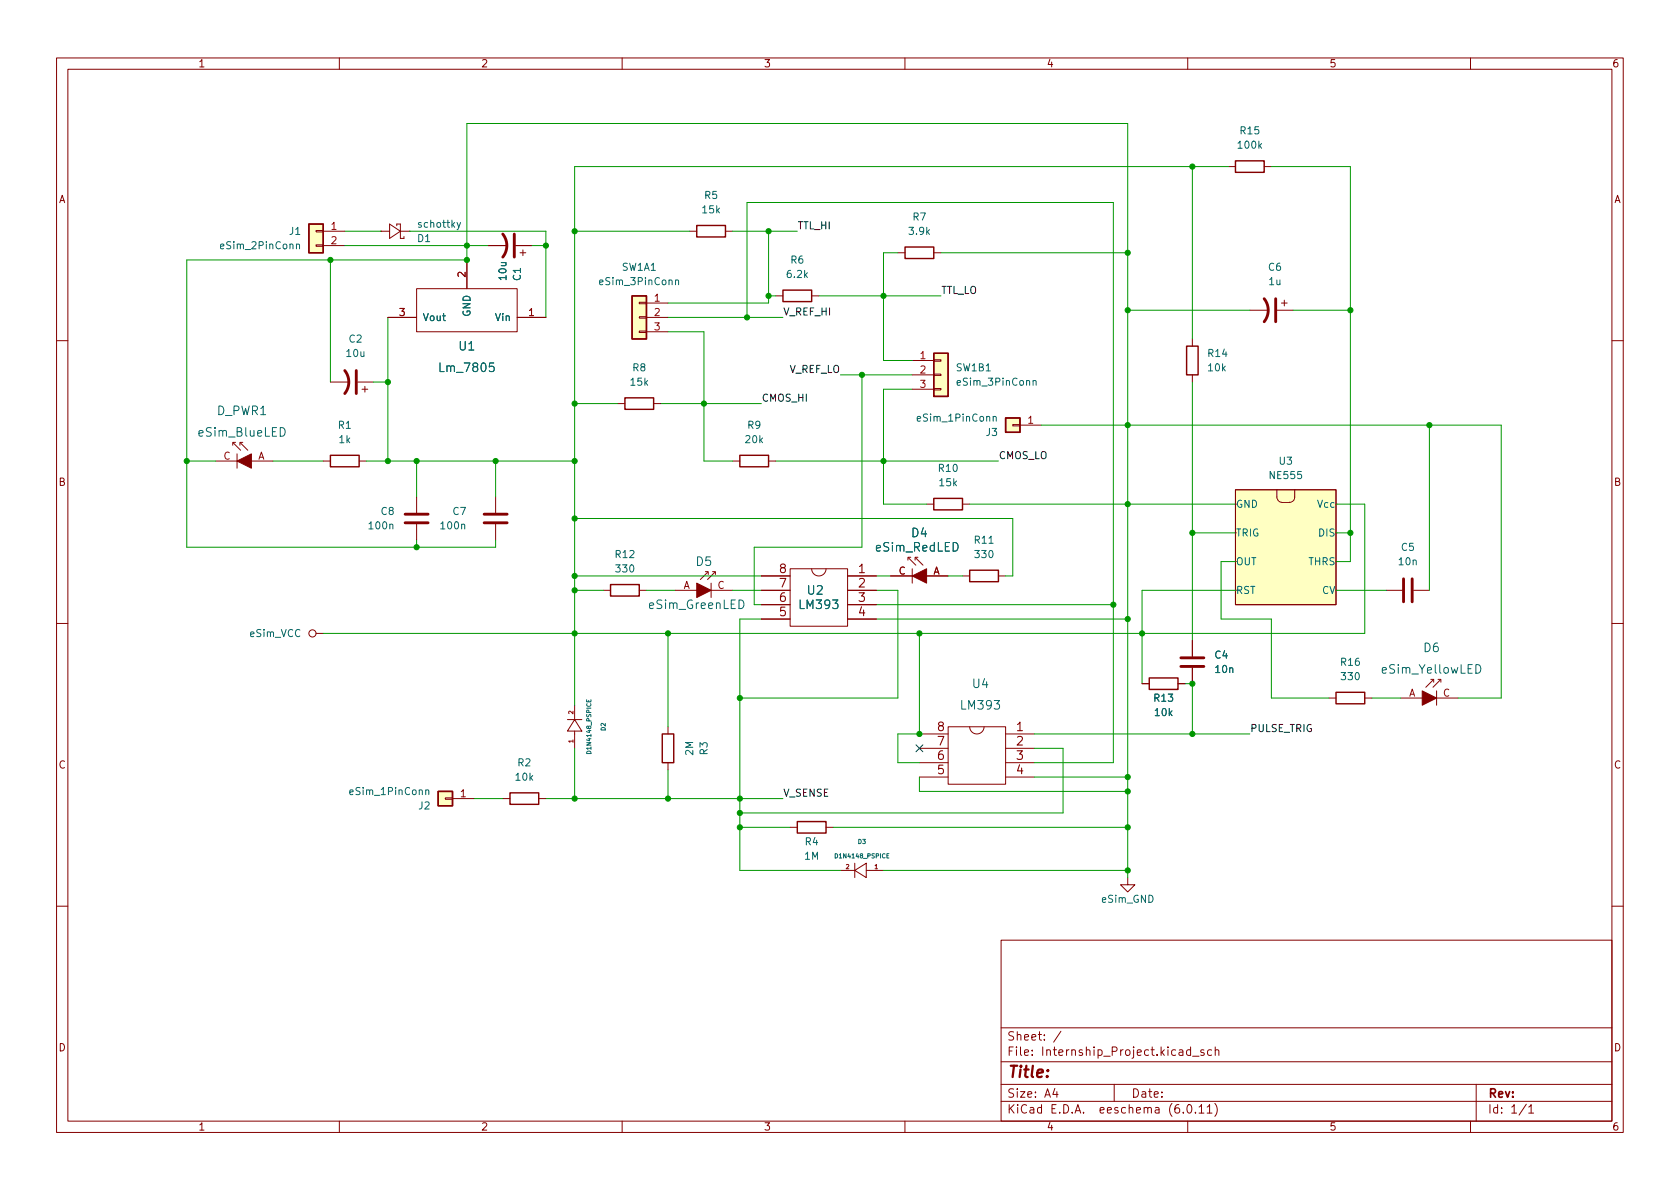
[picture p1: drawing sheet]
<svg xmlns="http://www.w3.org/2000/svg" width="297mm" height="210mm" viewBox="0 0 297 210" stroke-linecap="round" stroke-linejoin="round" font-family="sans-serif">
<g fill="none" stroke="#840000" stroke-width=".18">
<path d="M10 10.2h277v190.1h-277zM12 12.2h273v186.1h-273zM60 10.2v2M110 10.2v2M160 10.2v2M210 10.2v2M260 10.2v2M68.9 39.6l1.9 1.3-1.9 1.3zM70.2 39.9v-.3h.6v2.6h.6v-.4M217.2 29.5h1.2M223.5 29.5h1.3M55.9 43.3h1.2v.3h-1.2z"/>
<path d="M55.9 40.8h1.2v.2h-1.2zM57.1 40.9h3.9M57.1 43.4h3.9M67.3 40.9h.1M67.3 40.9h1.6M68.6 56.1h5.1M70.8 40.9h1.6M72.4 40.9h.1M73.7 51h17.7v7.7h-17.7zM82.5 46v5M86.4 43.4h3.3M91.2 43.4h2.8"/>
<path d="M91.4 56.1h5.1M91.9 44.7h1.1M92.5 44.2v1M113 58.5h1.3v.3h-1.3zM113 56h1.3v.3h-1.3zM113 53.5h1.3v.2h-1.3zM114.3 53.6h3.8M114.3 56.1h3.8M114.3 58.7h3.8M121.9 40.9h1.3M128.3 40.9h1.2M137.2 52.3h1.2"/>
<path d="M143.5 52.3h1.3M158.7 44.7h1.3M165.1 44.7h1.3M210.8 59.9v1.3M221 54.9h3.3M225.8 54.9h2.8M226.6 53.6h1M227.1 53.1v1M10 60.2h2M41.3 78.4l1.2 1.2M41.7 78.2h-.6v.5M42.5 78.4l1.3 1.2"/>
<path d="M42.9 78.2h-.5v.5M58.4 67.6h3.3M63.2 67.6h2.8M64 68.8h1M64.5 68.3v1M109.2 71.4h1.3M115.6 71.4h1.2M161.3 63.7h3.8M161.3 66.3h3.8M161.3 68.8h3.8M165.1 68.7h1.3v.3h-1.3zM165.1 66.2h1.3v.2h-1.3z"/>
<path d="M165.1 63.6h1.3v.3h-1.3zM179.1 75.1h1.2v.2h-1.2zM180.3 75.2h3.8M210.8 66.3v1.3M285 60.2h2M38.1 81.5h4.1M41.9 80.3v2.5M44.2 81.5h4.1M57.1 81.5h1.3M63.5 81.5h1.3M73.7 87.9v2.8M73.7 92.7v2.8"/>
<path d="M87.6 87.9v2.8M87.6 92.7v2.8M129.5 81.5h1.3M135.9 81.5h1.3M160.7 98.7l1.2 1.2M161 98.5h-.5v.6M161.9 98.7l1.3 1.2M162.3 98.5h-.5v.6M163.8 89.1h1.3M170.2 89.1h1.2M218.4 86.6h17.8v20.3h-17.8zM225.8 86.6v1.3a.99 .99 0 0 0 .9 .9h1.3a.92 .92 0 0 0 .9-.9v-1.3"/>
<path d="M10 110.2h2M55.9 112h1.2M106.7 104.4h1.2M113 104.4h1.3M119.4 104.4h4.1M124.7 101.1h.5v.5M125.1 101.2l-1.3 1.3M125.5 104.4h4M125.7 103.1v2.6M126 101.1h.5v.5M126.4 101.2l-1.3 1.3M134.6 104.4h5.1"/>
<path d="M134.6 101.8h5.1M134.6 106.9h5.1M134.6 109.5h5.1M139.7 100.6h10.2v10.1h-10.2zM143.5 100.6a1.27 1.27 0 0 0 1.3 1.2 1.27 1.27 0 0 0 1.2-1.2M149.9 104.4h5M149.9 101.8h5M149.9 106.9h5M149.9 109.5h5M157.5 101.8h4.1M161.3 100.6v2.5M163.6 101.8h4"/>
<path d="M170.2 101.8h1.2M176.5 101.8h1.3M210.8 113.3v2.8M210.8 118.1v2.8M245.1 104.4h2.8M249.9 104.4h2.8M285 110.2h2M100.3 127.2h2.6M101.6 127.2l1.3 2.1h-2.6zM101.6 124.7v2.5M101.6 129.3v3M118.1 128.5v1.3"/>
<path d="M118.1 134.9v1.2M162.6 129.8h5M162.6 134.9h5M162.6 132.3h5M162.6 137.4h5M167.6 128.5h10.2v10.2h-10.2zM171.4 128.5a1.27 1.27 0 0 0 1.3 1.3 1.27 1.27 0 0 0 1.3-1.3M177.8 129.8h5.1M177.8 134.9h5.1M177.8 132.3h5.1M177.8 137.4h5.1M201.9 120.9h1.3"/>
<path d="M208.3 120.9h1.2M234.9 123.4h1.3M241.3 123.4h1.3M247.6 123.4h4.1M253 120.1h.5v.5M253.4 120.3l-1.3 1.2M253.7 123.4h4.1M254 122.2v2.5M254.3 120.1h.5v.5M254.6 120.3l-1.2 1.2M78.7 141.1h1.3v.2h-1.3zM80 141.2h3.8"/>
<path d="M88.9 141.2h1.3M95.2 141.2h1.3M139.7 146.3h1.3M146 146.3h1.3M148.6 153.9h2.5M151.1 153.9l2.1-1.3v2.6zM151.1 152.6v2.6M153.2 153.9h3M199.4 155.2v1.3h1.3l-1.3 1.2-1.3-1.2h1.3M10 160.2h2M177 166.3h108v32h-108zM285 160.2h2"/>
<path d="M60 198.3v2M110 198.3v2M160 198.3v2M177 194.8h108M177 191.8h108M177 187.8h108M177 181.8h108M182.5 186.5v.1M182.5 185.7v.1M184.6 183.8v.1M184.6 183v.1M187.6 182.4l-1.3 1.9"/>
<path d="M197 191.8v3M204.3 195.9h.6v.9M204.9 196.2l-.5 .1a.29 .29 0 0 0-.2 .2 .29 .29 0 0 0 .2 .3h.5M210 198.3v2M210.9 186.8h1.1M212.9 185.7l-.4-.1-.2 .2 .1 .3 .5 .1v.4h-.6M214.2 185.7l-.4-.1-.3 .3v.4l.1 .3h.6M214.8 195.1a1.72 1.72 0 0 1 0 2.3M214.9 185.8l.2-.2 .3 .1 .1 .9M214.9 185.1v1.5M260 198.3v2M261 191.8v6.5"/>
<path d="M270.3 195.8l.4-.5v1.5M270.3 196.8h.9"/>
<circle cx="55.2" cy="112" r=".63"/>
</g>
<g fill="#ffffc2" stroke="#ffffc2" stroke-width=".18">
<path d="M165.1 62.5h2.5v7.6h-2.5z"/>
<path d="M54.6 39.6h2.5v5.1h-2.5z"/>
<path d="M177.8 73.9h2.5v2.5h-2.5z"/>
<path d="M218.4 86.6h17.8v20.3h-17.8z"/>
<path d="M111.8 52.3h2.5v7.6h-2.5z"/>
<path d="M77.5 139.9h2.5v2.6h-2.5z"/>
</g>
<g fill="none" stroke="#840000" stroke-width=".25">
<path d="M54.6 39.6h2.5v5.1h-2.5zM123.2 39.9h5.1v2h-5.1zM218.4 28.4h5.1v2.1h-5.1zM111.8 52.3h2.5v7.6h-2.5zM138.4 51.3h5.1v2h-5.1zM160 43.7h5.1v2h-5.1zM110.5 70.4h5.1v2h-5.1zM165.1 62.5h2.5v7.6h-2.5zM177.8 73.9h2.5v2.5h-2.5zM209.8 61.2h2v5.1h-2zM58.4 80.5h5.1v2h-5.1zM130.8 80.5h5.1v2h-5.1z"/>
<path d="M165.1 88.1h5.1v2.1h-5.1zM107.9 103.4h5.1v2h-5.1zM171.4 100.8h5.1v2.1h-5.1zM203.2 119.9h5.1v2h-5.1zM77.5 139.9h2.5v2.6h-2.5zM117.1 129.8h2v5.1h-2zM236.2 122.4h5.1v2.1h-5.1zM90.2 140.2h5v2h-5zM141 145.3h5v2h-5z"/>
</g>
<g fill="none" stroke="#006464" stroke-width=".18">
<path d="M80.8 39.3l.3 .9M81.4 39.3l-.4 1.2-.2 .1M222.7 25.7l.4 .5M223.1 25.4l-.5 .5M52.4 43.3l.2-.1h.3l.1 .8M52.4 43.2v.8M119.4 49.6l.2-.1 .3 .1 .1 .8M119.4 49.5v.9M49.5 75.6a.77 .77 0 0 1 .9 .8 .77 .77 0 0 1-.9 .7zM87.3 64.2h-.7l-.1 .7 .2-.1h.5l.2 .3-.1 .5-.2 .1-.6-.1M175.6 73.8l.2-.2 .3 .1v.8M175.6 73.6v.9"/>
<path d="M182.7 67.4l.1-.1h.3l.1 .8M182.7 67.3v.8M68.9 92.8l.2-.1h.3l.1 .8M81.6 92.8l.2-.1h.3l.1 .8M168.5 95.9a.77 .77 0 0 1 .9 .8 .77 .77 0 0 1-.9 .8zM174.9 96.1h.7M130.7 106.1a.77 .77 0 0 1 .8 .8 .77 .77 0 0 1-.8 .7zM260.9 117.5a.77 .77 0 0 1 .9 .8 .77 .77 0 0 1-.9 .7zM75.3 139.8l.2-.1h.3v.8M75.3 139.7v.8M103.7 123.7v.4h.8v-.4M104.1 123.9v.2"/>
<path d="M156.8 151.3h.3M157.2 151h-.4v.7h.4"/>
</g>
<g fill="none" stroke="#840000" stroke-width=".51">
<path d="M88.9 41.4a3.3 3.3 0 0 1 0 4.1M90.9 41.4v4.1M223.5 52.8a3.3 3.3 0 0 1 0 4.1M225.6 52.8v4.1M61 65.5a3.3 3.3 0 0 1 0 4.1M63 65.5v4.1M71.6 92.5h4.1M71.6 90.9h4.1M85.6 92.5h4.1M85.6 90.9h4.1M208.8 117.9h4.1M208.8 116.3h4.1"/>
<path d="M248.2 102.4v4M249.7 102.4v4"/>
</g>
<g fill="#840000" stroke="#840000" stroke-width=".18">
<path d="M41.9 81.5l2.5-1.2v2.5z"/>
<path d="M251.5 122.2l2.5 1.2-2.5 1.3z"/>
<path d="M161.3 101.8l2.5-1.2v2.5z"/>
<path d="M123.2 103.1l2.5 1.3-2.5 1.3z"/>
</g>
<g fill="none" stroke="#009600" stroke-width=".18">
<path d="M210.8 29.5v30.4M217.2 29.5h-115.6v95.2M224.8 29.5h14v69.8h-2.6M58.4 46v21.6M61 40.9h6.3M61 43.4h25.4M68.6 56.1v25.4M72.4 40.9h24.1v15.2M94 43.4h2.5M101.6 40.9h20.3M118.1 58.7h6.4v22.8h5M118.1 56.1h20.3"/>
<path d="M129.5 40.9h11.5M132.1 56.1v-20.3h64.7v99.1h-13.9M135.9 52.3h1.3M135.9 40.9v12.7h-17.8M144.8 52.3h21.6M158.7 44.7h-2.5v19h5.1M166.4 44.7h33M199.4 54.9h21.6M228.6 54.9h10.2M66 67.6h2.6M101.6 71.4h7.6M116.8 71.4h17.8"/>
<path d="M148.6 66.3h12.7M152.4 66.3v30.5h-19.1v10.1h1.3M161.3 68.8h-5.1v20.3h7.6M184.1 75.2h81.3v48.2h-7.6M210.8 67.6v45.7M252.7 75.2v29.2M33 81.5h5.1M48.3 81.5h8.8M64.8 81.5h36.8M73.7 81.5v6.4M73.7 95.5v1.3M87.6 95.5v1.3h-54.6v-50.8h49.5v-24.2h116.9v133.4"/>
<path d="M87.6 81.5v6.4M101.6 91.7h77.5v10.1h-1.3M137.2 81.5h39.3M171.4 89.1h47M210.8 94.2h7.6M218.4 99.3h-2.5v10.2h8.9v13.9h10.1M236.2 89.1h5.1v22.9h-184.2M236.2 94.2h2.6M101.6 104.4h5.1M101.6 101.8h33M114.3 104.4h5.1M118.1 112v16.5"/>
<path d="M129.5 104.4h5.1M134.6 109.5h-3.8v44.4h17.8M154.9 104.4h3.8v19h-27.9M154.9 109.5h44.5M154.9 101.8h2.6M154.9 106.9h41.9M162.6 112v17.8h-3.9v5.1h3.9M167.6 101.8h2.6M218.4 104.4h-16.5v16.5M236.2 104.4h8.9M101.6 132.3v8.9M118.1 136.1v5.1"/>
<path d="M162.6 137.4v2.5h36.8M182.9 132.3h5.1v11.5h-57.2M182.9 129.8h38.1M182.9 137.4h16.5M209.5 120.9h1.3v8.9M242.6 123.4h5M83.8 141.2h5.1M96.5 141.2h41.9M130.8 146.3h8.9M147.3 146.3h52.1M156.2 153.9h43.2"/>
</g>
<path d="M162 131.7l1.2 1.2M163.2 131.7l-1.2 1.2" fill="none" stroke="#000084" stroke-width=".18"/>
<g fill="#009600" stroke="#009600" stroke-width=".18">
<circle cx="162.6" cy="112" r=".46"/>
<circle cx="162.6" cy="129.8" r=".46"/>
<circle cx="199.4" cy="89.1" r=".46"/>
<circle cx="199.4" cy="139.9" r=".46"/>
<circle cx="199.4" cy="153.9" r=".46"/>
<circle cx="199.4" cy="146.3" r=".46"/>
<circle cx="156.2" cy="81.5" r=".46"/>
<circle cx="210.8" cy="94.2" r=".46"/>
<circle cx="196.8" cy="106.9" r=".46"/>
<circle cx="252.7" cy="75.2" r=".46"/>
<circle cx="238.8" cy="54.9" r=".46"/>
<circle cx="238.8" cy="94.2" r=".46"/>
<circle cx="199.4" cy="75.2" r=".46"/>
<circle cx="132.1" cy="56.1" r=".46"/>
<circle cx="210.8" cy="29.5" r=".46"/>
<circle cx="199.4" cy="44.7" r=".46"/>
<circle cx="199.4" cy="54.9" r=".46"/>
<circle cx="156.2" cy="52.3" r=".46"/>
<circle cx="135.9" cy="52.3" r=".46"/>
<circle cx="135.9" cy="40.9" r=".46"/>
<circle cx="152.4" cy="66.3" r=".46"/>
<circle cx="201.9" cy="112" r=".46"/>
<circle cx="199.4" cy="109.5" r=".46"/>
<circle cx="210.8" cy="129.8" r=".46"/>
<circle cx="199.4" cy="137.4" r=".46"/>
<circle cx="210.8" cy="120.9" r=".46"/>
<circle cx="124.5" cy="71.4" r=".46"/>
<circle cx="96.5" cy="43.4" r=".46"/>
<circle cx="82.5" cy="46" r=".46"/>
<circle cx="87.6" cy="81.5" r=".46"/>
<circle cx="101.6" cy="71.4" r=".46"/>
<circle cx="101.6" cy="40.9" r=".46"/>
<circle cx="130.8" cy="143.8" r=".46"/>
<circle cx="130.8" cy="146.3" r=".46"/>
<circle cx="130.8" cy="141.2" r=".46"/>
<circle cx="101.6" cy="141.2" r=".46"/>
<circle cx="118.1" cy="141.2" r=".46"/>
<circle cx="130.8" cy="123.4" r=".46"/>
<circle cx="101.6" cy="81.5" r=".46"/>
<circle cx="101.6" cy="91.7" r=".46"/>
<circle cx="101.6" cy="112" r=".46"/>
<circle cx="101.6" cy="101.8" r=".46"/>
<circle cx="101.6" cy="104.4" r=".46"/>
<circle cx="118.1" cy="112" r=".46"/>
<circle cx="73.7" cy="96.8" r=".46"/>
<circle cx="68.6" cy="81.5" r=".46"/>
<circle cx="73.7" cy="81.5" r=".46"/>
<circle cx="58.4" cy="46" r=".46"/>
<circle cx="33" cy="81.5" r=".46"/>
<circle cx="82.5" cy="43.4" r=".46"/>
<circle cx="68.6" cy="67.6" r=".46"/>
</g>
<text font-size="2.8" fill="#840000" x="178" y="191.2">Title:</text>
<g font-size="2.1" fill="#006464">
<text x="80.9" y="62.4">U1</text>
<text x="77.4" y="66.2">Lm_7805</text>
<text x="34.8" y="77.7">eSim_BlueLED</text>
<text x="38.3" y="73.9">D_PWR1</text>
<text x="161" y="95.5">D4</text>
<text x="122.9" y="100.5">D5</text>
<text x="154.6" y="98">eSim_RedLED</text>
<text x="142.5" y="105.6">U2</text>
<text x="114.5" y="108.2">eSim_GreenLED</text>
<text x="141" y="108.2">LM393</text>
<text x="244" y="119.6">eSim_YellowLED</text>
<text x="251.5" y="115.8">D6</text>
<text x="169.6" y="125.9">LM393</text>
<text x="171.8" y="122.1">U4</text>
</g>
<g font-size="2.1" fill="#840000">
<text x="137.6" y="101.8">8</text>
<text x="151.6" y="101.8">1</text>
<text x="137.6" y="106.9">6</text>
<text x="137.6" y="104.3">7</text>
<text x="151.6" y="104.3">2</text>
<text x="151.6" y="106.9">3</text>
<text x="137.6" y="109.4">5</text>
<text x="151.6" y="109.4">4</text>
<text x="165.5" y="129.7">8</text>
<text x="179.5" y="129.7">1</text>
<text x="165.5" y="137.4">5</text>
<text x="165.5" y="134.8">6</text>
<text x="165.5" y="132.3">7</text>
<text x="179.5" y="132.3">2</text>
<text x="179.5" y="134.8">3</text>
<text x="179.5" y="137.4">4</text>
<text x="178" y="184.5">Sheet:</text>
<text x="178" y="187.2">File:</text>
<text x="184.4" y="187.2">Internship_Project.kicad_sch</text>
<text x="178" y="197.4">KiCad</text>
<text x="178" y="194.6">Size:</text>
<text x="184.7" y="194.6">A4</text>
<text x="185.7" y="197.4">E.D.A.</text>
<text x="194.6" y="197.4">eeschema</text>
<text x="200" y="194.6">Date:</text>
<text x="207" y="197.4">(6.0.11)</text>
<text x="263" y="194.6">Rev:</text>
<text x="263" y="197.4">Id:</text>
<text x="267.1" y="197.4">1/1</text>
</g>
<g font-size="1.8" fill="#840000">
<text x="35" y="12.3">1</text>
<text x="85" y="12.3">2</text>
<text x="135" y="12.3">3</text>
<text x="185" y="12.3">4</text>
<text x="235" y="12.3">5</text>
<text x="285" y="12.3">6</text>
<text x="10.4" y="36.3">A</text>
<text x="285.4" y="36.3">A</text>
<text x="10.3" y="86.3">B</text>
<text x="285.3" y="86.3">B</text>
<text x="10.3" y="136.3">C</text>
<text x="285.3" y="136.3">C</text>
<text x="10.3" y="186.3">D</text>
<text x="285.3" y="186.3">D</text>
<text x="35" y="200.3">1</text>
<text x="85" y="200.3">2</text>
<text x="135" y="200.3">3</text>
<text x="185" y="200.3">4</text>
<text x="235" y="200.3">5</text>
<text x="285" y="200.3">6</text>
</g>
<g font-size="1.8" fill="#006464">
<text x="218.6" y="26.7">100k</text>
<text x="219.1" y="24.1">R15</text>
<text x="124.4" y="35.6">R5</text>
<text x="51" y="41.9">J1</text>
<text x="73.7" y="40.6">schottky</text>
<text x="123.9" y="38.1">15k</text>
<text x="160.5" y="41.9">3.9k</text>
<text x="161.2" y="39.4">R7</text>
<text x="38.7" y="44.5">eSim_2PinConn</text>
<text x="73.7" y="43.2">D1</text>
<text x="139.7" y="47">R6</text>
<text x="89.9" y="49.8" transform="rotate(-90 89.9 49.8)">10u</text>
<text x="92.5" y="49.8" transform="rotate(-90 92.5 49.8)">C1</text>
<text x="105.7" y="50.8">eSim_3PinConn</text>
<text x="109.9" y="48.3">SW1A1</text>
<text x="138.9" y="49.5">6.2k</text>
<text x="224.1" y="48.3">C6</text>
<text x="224.2" y="50.8">1u</text>
<text x="74.7" y="57.2">Vout</text>
<text x="83.6" y="56.1" transform="rotate(-90 83.6 56.1)">GND</text>
<text x="87.4" y="57.2">Vin</text>
<text x="61" y="63.5">10u</text>
<text x="61.5" y="61">C2</text>
<text x="213.4" y="63.5">R14</text>
<text x="111.2" y="68.6">15k</text>
<text x="111.7" y="66">R8</text>
<text x="168.9" y="66">SW1B1</text>
<text x="168.9" y="68.6">eSim_3PinConn</text>
<text x="213.4" y="66">10k</text>
<text x="59.6" y="76.2">R1</text>
<text x="132" y="76.2">R9</text>
<text x="161.9" y="74.9">eSim_1PinConn</text>
<text x="174.2" y="77.5">J3</text>
<text x="59.8" y="78.7">1k</text>
<text x="131.6" y="78.7">20k</text>
<text x="165.7" y="83.8">R10</text>
<text x="226" y="82.6">U3</text>
<text x="165.8" y="86.4">15k</text>
<text x="224.2" y="85.1">NE555</text>
<text x="64.9" y="94">100n</text>
<text x="67.2" y="91.4">C8</text>
<text x="77.6" y="94">100n</text>
<text x="79.9" y="91.4">C7</text>
<text x="218.5" y="90.2">GND</text>
<text x="218.5" y="95.3">TRIG</text>
<text x="232.8" y="90.2">Vcc</text>
<text x="233" y="95.3">DIS</text>
<text x="108.6" y="99.1">R12</text>
<text x="108.6" y="101.6">330</text>
<text x="172.1" y="96.5">R11</text>
<text x="172.1" y="99.1">330</text>
<text x="218.5" y="100.3">OUT</text>
<text x="231.3" y="100.3">THRS</text>
<text x="247.1" y="100.3">10n</text>
<text x="247.6" y="97.8">C5</text>
<text x="218.5" y="105.4">RST</text>
<text x="233.7" y="105.4">CV</text>
<text x="44" y="113">eSim_VCC</text>
<text x="214.6" y="116.8">C4</text>
<text x="214.6" y="119.4">10n</text>
<text x="236.8" y="118.1">R16</text>
<text x="203.8" y="124.5">R13</text>
<text x="236.9" y="120.7">330</text>
<text x="203.9" y="127">10k</text>
<text x="91.4" y="135.9">R2</text>
<text x="122.9" y="133.7" transform="rotate(-90 122.9 133.7)">2M</text>
<text x="125.5" y="133.6" transform="rotate(-90 125.5 133.6)">R3</text>
<text x="61.5" y="141">eSim_1PinConn</text>
<text x="73.9" y="143.5">J2</text>
<text x="90.9" y="138.4">10k</text>
<text x="142.2" y="149.9">R4</text>
<text x="142.1" y="152.4">1M</text>
<text x="194.6" y="160">eSim_GND</text>
</g>
<g font-size="1.8" fill="#a90000">
<text x="58.4" y="40.6">1</text>
<text x="58.4" y="43.2">2</text>
<text x="82.3" y="49.2" transform="rotate(-90 82.3 49.2)">2</text>
<text x="115.5" y="53.3">1</text>
<text x="70.4" y="55.9">3</text>
<text x="93.3" y="55.9">1</text>
<text x="115.5" y="55.9">2</text>
<text x="115.5" y="58.4">3</text>
<text x="162.5" y="63.5">1</text>
<text x="162.5" y="66">2</text>
<text x="162.5" y="68.6">3</text>
<text x="181.6" y="74.9">1</text>
<text x="39.4" y="81.3">C</text>
<text x="45.6" y="81.3">A</text>
<text x="158.8" y="101.6">C</text>
<text x="165" y="101.6">A</text>
<text x="120.8" y="104.1">A</text>
<text x="126.8" y="104.1">C</text>
<text x="249.1" y="123.2">A</text>
<text x="255.1" y="123.2">C</text>
<text x="81.2" y="141">1</text>
</g>
<g font-size="1.8" fill="#0f0f0f">
<text x="141" y="40.5">TTL_HI</text>
<text x="166.4" y="52">TTL_LO</text>
<text x="138.4" y="55.8">V_REF_HI</text>
<text x="139.5" y="65.9">V_REF_LO</text>
<text x="134.6" y="71">CMOS_HI</text>
<text x="176.5" y="81.2">CMOS_LO</text>
<text x="221" y="129.4">PULSE_TRIG</text>
<text x="138.4" y="140.9">V_SENSE</text>
</g>
<g font-size="1.1" fill="#a90000">
<text x="101.3" y="131.5" transform="rotate(-90 101.3 131.5)">1</text>
<text x="101.3" y="126.4" transform="rotate(-90 101.3 126.4)">2</text>
<text x="149.4" y="153.7">2</text>
<text x="154.5" y="153.7">1</text>
</g>
<g font-size="1.1" fill="#006464">
<text x="107.3" y="129.3" transform="rotate(-90 107.3 129.3)">D2</text>
<text x="104.8" y="133.5" transform="rotate(-90 104.8 133.5)">D1N4148_PSPICE</text>
<text x="151.6" y="149.5">D3</text>
<text x="147.4" y="152">D1N4148_PSPICE</text>
</g>
</svg>
